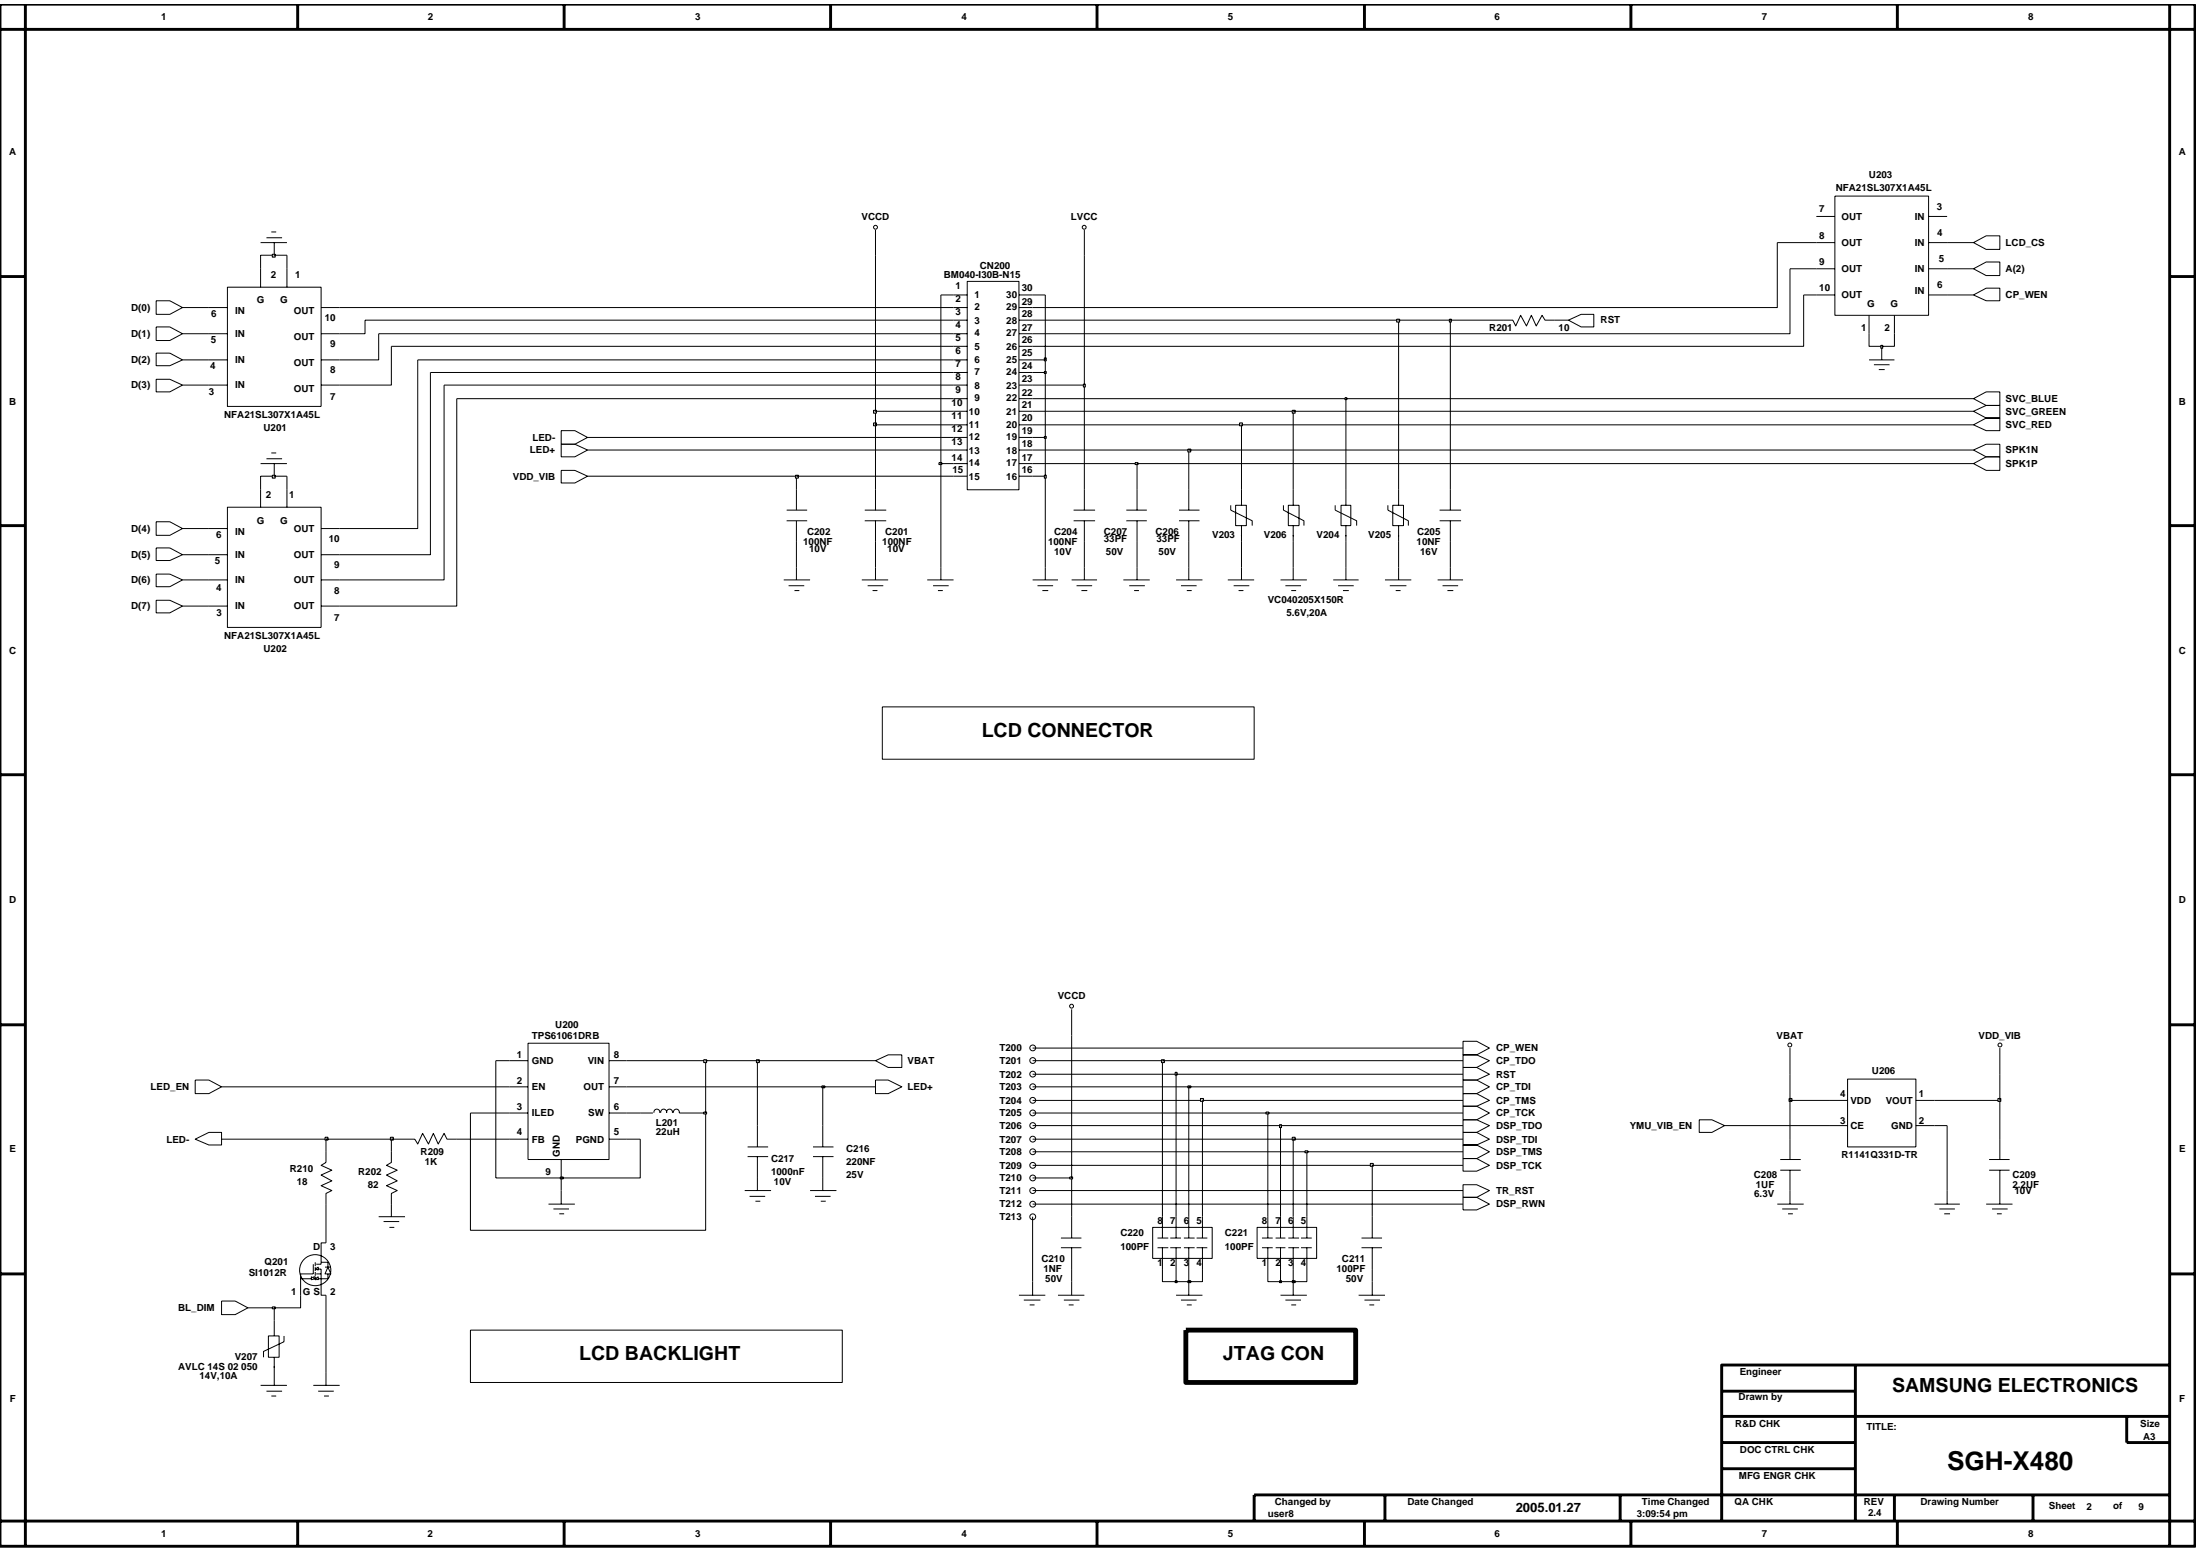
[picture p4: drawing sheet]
<svg xmlns="http://www.w3.org/2000/svg" width="192mm" height="135mm" viewBox="0 0 192 135" stroke-linecap="round" stroke-linejoin="round" font-family="sans-serif">
<g fill="none" stroke="#000" stroke-width=".09">
<path d="M158.4 18.9h1.7M160.1 17.1h8.1v10.4h-8.1zM168.2 18.9h1.7M13.6 30.8h1.2l1.1 .6-1.1 .5h-1.2zM13.6 28.5h1.2l1.1 .6-1.1 .6h-1.2zM13.6 33.1h1.2l1.1 .5-1.1 .6h-1.2zM13.6 26.2h1.2l1.1 .6-1.1 .6h-1.2zM18.2 29.1h1.6M18.2 26.8h1.6M18.2 33.6h1.6M18.2 31.4h1.6M19.8 25.1h8.2v10.4h-8.2z"/>
<path d="M22.7 21.2h2.3M22.7 23.4v1.7M23.2 20.7h1.4M23.7 20.2h.4M23.7 39.5h.4M23.9 21.2v1.1M25 23.4v1.7M28 29.1h1.6M28 26.8h1.6M28 33.6h1.6M28 31.4h1.6M49 38.7h1.1l1.2 .6-1.2 .5h-1.1z"/>
<path d="M49 37.6h1.1l1.2 .6-1.2 .5h-1.1zM76.4 20.1v2.2M83.2 29.1h1.2M83.2 26.8h1.2M83.2 33.6h1.2M83.2 31.4h1.2M83.2 25.7h1.2M83.2 34.8h1.2M83.2 35.9h1.2M83.2 39.3h1.2M83.2 38.2h1.2M83.2 37.1h1.2"/>
<path d="M83.2 30.2h1.2M83.2 27.9h1.2M83.2 32.5h1.2M84.4 24.5h4.5v18.2h-4.5zM88.9 29.1h1.2M88.9 26.8h1.2M88.9 33.6h1.2M88.9 31.4h1.2M88.9 25.7h1.2M88.9 34.8h1.2M88.9 35.9h1.2M88.9 39.3h1.2"/>
<path d="M88.9 38.2h1.2M88.9 37.1h1.2M88.9 30.2h1.2M88.9 27.9h1.2M88.9 32.5h1.2M94.6 20.1v2.2M131.1 27.9h.9l.2 .5 .4-.9 .6 .9 .4-.9 .4 .9 .5-.9 .3 .4h.8M136.8 27.9l1.1-.5h1.1v1.1h-1.1zM158.4 21.2h1.7M158.4 23.4h1.7M158.4 25.7h1.7M163 31.4h2.3"/>
<path d="M163 27.5v1.6M163.5 31.8h1.3M163.9 32.2h.5M164.1 30.2v1.2M165.3 27.5v1.6M168.2 21.2h1.7M168.2 23.4h1.7M168.2 25.7h1.7M172.2 25.7l1.1-.6h1.1v1.1h-1.1zM172.2 21.2l1.1-.6h1.1v1.2h-1.1zM172.2 23.4l1.1-.5h1.1v1.1h-1.1zM172.2 35.9l1.1-.5h1.1v1.1h-1.1z"/>
<path d="M172.2 34.8l1.1-.6h1.1v1.2h-1.1zM172.2 37.1l1.1-.6h1.1v1.1h-1.1zM172.2 39.3l1.1-.6h1.1v1.1h-1.1zM13.6 47.8h1.2l1.1 .6-1.1 .5h-1.2zM13.6 50.1h1.2l1.1 .5-1.1 .6h-1.2zM13.6 52.4h1.2l1.1 .5-1.1 .6h-1.2zM13.6 45.5h1.2l1.1 .6-1.1 .6h-1.2zM18.2 48.4h1.6M18.2 46.1h1.6M18.2 52.9h1.6M18.2 50.6h1.6M19.8 44.2h8.2v10.5h-8.2z"/>
<path d="M22.7 40.4h2.3M22.7 42.7v1.5M23.2 40h1.4M23.9 40.4v1.1M25 42.7v1.5M28 48.4h1.6M28 46.1h1.6M28 52.9h1.6M28 50.6h1.6M49 41h1.1l1.2 .5-1.2 .6h-1.1zM68.4 50.6h2.3M68.6 45.4h1.8"/>
<path d="M68.6 44.5h1.8M68.8 51.1h1.4M69.3 51.5h.4M69.5 42.7v1.8M69.5 45.4v1.8M69.5 49.5v1.1M75.2 50.6h2.3M75.4 45.4h1.9M75.4 44.5h1.9M75.7 51.1h1.4M76.1 51.5h.4M76.4 42.7v1.8"/>
<path d="M76.4 45.4v1.8M76.4 49.5v1.1M80.9 50.6h2.3M81.4 51.1h1.4M81.8 51.5h.4M82.1 49.5v1.1M83.2 40.4h1.2M83.2 41.5h1.2M88.9 40.4h1.2M88.9 41.5h1.2M90.1 50.6h2.2M90.5 51.1h1.4"/>
<path d="M90.9 51.5h.5M91.2 49.5v1.1M93.5 50.6h2.2M93.7 45.4h1.8M93.7 44.5h1.8M93.9 51.1h1.4M94.3 51.5h.5M94.6 42.7v1.8M94.6 45.4v1.8M94.6 49.5v1.1M98 50.6h2.3M98.3 45.4h1.7"/>
<path d="M98.3 44.5h1.7M98.5 51.1h1.4M98.9 51.5h.5M99.2 42.7v1.8M99.2 45.4v1.8M99.2 49.5v1.1M102.6 50.6h2.3M102.8 45.4h1.8M102.8 44.5h1.8M103 51.1h1.4M103.5 51.5h.5M103.7 42.7v1.8"/>
<path d="M103.7 45.4v1.8M103.7 49.5v1.1M107.1 50.6h2.3M107.4 44.1v.4l1.8 .9v.4M107.6 51.1h1.4M107.8 44.1h.9v1.7h-.9zM108 51.5h.5M108.3 42.7v1.4M108.3 45.8v1.4M108.3 49.5v1.1M111.7 50.6h2.3M112 44.1v.4l1.7 .9v.4"/>
<path d="M112.1 51.1h1.4M112.4 44.1h.9v1.7h-.9zM112.6 51.5h.5M112.8 42.7v1.4M112.8 45.8v1.4M112.8 49.5v1.1M116.3 50.6h2.2M116.5 44.1v.4l1.8 .9v.4M116.7 51.1h1.4M117 44.1h.8v1.7h-.8zM117.2 51.5h.5M117.4 42.7v1.4"/>
<path d="M117.4 45.8v1.4M117.4 49.5v1.1M120.8 50.6h2.3M121.1 44.1v.4l1.8 .9v.4M121.2 51.1h1.5M121.5 44.1h.9v1.7h-.9zM121.7 51.5h.5M122 42.7v1.4M122 45.8v1.4M122 49.5v1.1M125.4 50.6h2.2M125.6 45.4h1.9"/>
<path d="M125.6 44.5h1.9M125.8 51.1h1.4M126.3 51.5h.5M126.5 42.7v1.8M126.5 45.4v1.8M126.5 49.5v1.1M172.2 40.4l1.1-.6h1.1v1.2h-1.1zM17 99.4l1.2-.6h1.1v1.1h-1.1zM17 94.2h1.2l1.1 .6-1.1 .6h-1.2zM35.3 99.4h.9l.2 .4 .5-.9 .5 .9 .4-.9 .4 .9 .5-.9 .3 .5h.8M44.4 92.5h1.7M44.4 94.8h1.7"/>
<path d="M44.4 97.1h1.7M44.4 99.4h1.7M46.1 91h7v10.1h-7zM53.1 92.5h1.6M53.1 94.8h1.6M53.1 97.1h1.6M53.1 99.4h1.6M55.9 97.1h1.1M57.1 97.1v-.3l.2-.1 .2 .1v.3M57.6 97.1l.1-.3 .2-.1 .2 .1v.3M58.2 97.1v-.3l.2-.1 .2 .1v.3M58.8 97.1v-.3l.2-.1 .2 .1v.3h1.2"/>
<path d="M66.1 98.2v1.8M71.8 98.2v1.8M76.4 92.5l1.1-.5h1.2v1.1h-1.2zM76.4 94.2h1.1l1.2 .6-1.2 .6h-1.1zM93.5 88v2.3M127.6 94.2h1.2l1.1 .6-1.1 .6h-1.2zM127.6 98.8h1.2l1.1 .6-1.1 .5h-1.2zM127.6 99.9h1.2l1.1 .6-1.1 .6h-1.2zM127.6 97.7h1.2l1.1 .5-1.1 .6h-1.2zM127.6 93.1h1.2l1.1 .6-1.1 .5h-1.2zM127.6 95.4h1.2l1.1 .6-1.1 .5h-1.2zM127.6 96.5h1.2l1.1 .6-1.1 .6h-1.2z"/>
<path d="M127.6 90.8h1.2l1.1 .6-1.1 .6h-1.2zM127.6 92h1.2l1.1 .5-1.1 .6h-1.2zM148.2 97.7h1.1l1.1 .5-1.1 .6h-1.1zM156.1 91.4v2.3M156.1 99.4v1.7M159.6 96h1.6M159.6 98.2h1.6M161.2 94.1h5.9v5.9h-5.9zM167.1 96h1.6M167.1 98.2h1.6M174.4 91.4v2.3M174.4 99.4v1.7"/>
<path d="M19.3 113.5h1.2l1.1 .6-1.1 .6h-1.2zM21.6 114.1h2.3v2.4M23.4 116.5h.9v1.9h-.9zM23.9 118.4v2.4M24.8 116.5v.5l-1.8 .9v.5M26.2 111.5h1M27.2 111.4l.3 .1 .3-.1v.2l-.3-.1-.3 .1zM27.3 111.4h.2v.2h.1M27.3 110.3v.8h-1.1v1.9M27.5 110.7l.3-.2v.3zM27.5 110.1v.3M27.5 110.5v.4"/>
<path d="M27.5 110.9v.4M27.6 111.1h.4M27.8 110.7h.2v2.3h.4v7.8M28 110.1h.6v.4M28.4 110.5h.5M28.4 100.5v.9l-.4 .2 .9 .5-.9 .4 .9 .5-.9 .4 .9 .4-.5 .3v.9M28.4 108.4h-.4v1.9h-.4M28.6 110.5l.3 .6h-.5zM28.6 111.1v.4h-.8M33 106.1h2.3M33.5 106.6h1.3M34 107.1h.4"/>
<path d="M34.1 100.5v.9l-.4 .2 1 .5-1 .4 1 .5-1 .4 1 .4-.6 .3v2M47.8 105h2.3M48.3 105.5h1.3M48.8 105.9h.4M49 101.1v1.6M49 103.8v1.2M65 103.8h2.3M65.2 100h1.8M65.2 100.9h1.8M65.4 104.4h1.3M65.9 104.8h.4M66.1 100.9v2.9"/>
<path d="M70.7 103.8h2.3M70.9 100h1.8M70.9 100.9h1.8M71.1 104.4h1.4M71.6 104.8h.4M71.8 100.9v2.9M88.9 113h2.3M89.3 113.4h1.5M89.8 113.8h.4M90.1 111.8v1.2M92.3 113h2.3M92.5 108h1.8"/>
<path d="M92.5 108.8h1.8M92.8 113.4h1.4M93.2 113.8h.5M93.5 106.1v1.9M93.5 108.8v1.9M93.5 111.8v1.2M100.5 107.1h5.2v2.7h-5.2zM101 108h.9M101 108.8h.9M101.4 106.1v1.9M101.4 108.8v1.9M102.1 108h.9"/>
<path d="M102.1 108.8h.9M102.6 106.1v1.9M102.6 108.8v1.9M102.6 113h2.3M103 113.4h1.4M103.3 108h.9M103.3 108.8h.9M103.5 113.8h.5M103.7 106.1v1.9M103.7 108.8v1.9M103.7 111.8v1.2M104.4 108h.9"/>
<path d="M104.4 108.8h.9M104.9 106.1v1.9M104.9 108.8v1.9M109.7 107.1h5.2v2.7h-5.2zM110.1 108h.9M110.1 108.8h.9M110.6 106.1v1.9M110.6 108.8v1.9M111.3 108h.8M111.3 108.8h.8M111.7 106.1v1.9M111.7 108.8v1.9"/>
<path d="M111.7 113h2.3M112.1 113.4h1.4M112.4 108h.9M112.4 108.8h.9M112.6 113.8h.5M112.8 106.1v1.9M112.8 108.8v1.9M112.8 111.8v1.2M113.5 108h.9M113.5 108.8h.9M114 106.1v1.9M114 108.8v1.9"/>
<path d="M118.5 113h2.3M118.8 108h1.8M118.8 108.8h1.8M119 113.4h1.4M119.5 113.8h.4M119.7 106.1v1.9M119.7 108.8v1.9M119.7 111.8v1.2M127.6 104.4h1.2l1.1 .6-1.1 .5h-1.2zM127.6 103.3h1.2l1.1 .5-1.1 .6h-1.2zM127.6 101.1h1.2l1.1 .5-1.1 .6h-1.2zM155 105h2.3"/>
<path d="M155.3 102.1h1.8M155.3 101.1h1.8M155.5 105.5h1.3M156 105.9h.4M156.1 102.1v2.9M168.7 105h2.3M169.2 105.5h1.3M169.6 105.9h.5M169.9 103.8v1.2M173.3 105h2.3M173.5 102.1h1.8M173.5 101.1h1.8"/>
<path d="M173.8 105.5h1.3M174.2 105.9h.4M174.4 102.1v2.9M22.7 120.8h2.3M23.2 121.3h1.4M23.7 121.8h.4M27.3 120.8h2.3M27.8 121.3h1.3M28.3 121.8h.4"/>
<circle cx="76.4" cy="19.8" r=".17"/>
<circle cx="94.6" cy="19.8" r=".17"/>
<circle cx="90.1" cy="91.4" r=".25"/>
<circle cx="90.1" cy="96" r=".25"/>
<circle cx="90.1" cy="92.5" r=".25"/>
<circle cx="90.1" cy="98.2" r=".25"/>
<circle cx="90.1" cy="97.1" r=".25"/>
<circle cx="90.1" cy="94.8" r=".25"/>
<circle cx="90.1" cy="93.7" r=".25"/>
<circle cx="90.1" cy="99.4" r=".25"/>
<circle cx="93.5" cy="87.8" r=".17"/>
<circle cx="156.1" cy="91.2" r=".17"/>
<circle cx="174.5" cy="91.2" r=".17"/>
<circle cx="27.5" cy="110.8" r="1.36"/>
<circle cx="90.1" cy="106.1" r=".25"/>
<circle cx="90.1" cy="100.5" r=".25"/>
<circle cx="90.1" cy="101.7" r=".25"/>
<circle cx="90.1" cy="105" r=".25"/>
<circle cx="90.1" cy="102.8" r=".25"/>
<circle cx="90.1" cy="103.9" r=".25"/>
</g>
<path d="M23.8 114h.2v.2h-.2z" fill-rule="evenodd" fill="#c2c2c2"/>
<path d="M23.8 114h.2v.2h-.2zM26.2 113v1.1h-2.3M90.1 106.1v5.7M93.5 110.7v1.1M101.4 110.7v1.1h1.2" fill="none" stroke="#000" stroke-width=".09"/>
<path d="M102.5 111.7h.2v.2h-.2z" fill-rule="evenodd" fill="#c2c2c2"/>
<path d="M102.5 111.7h.2v.2h-.2zM102.6 110.7v1.1h1.1" fill="none" stroke="#000" stroke-width=".09"/>
<path d="M103.6 111.7h.3v.2h-.3z" fill-rule="evenodd" fill="#c2c2c2"/>
<path d="M103.6 111.7h.3v.2h-.3zM103.7 110.7v1.1h1.2v-1.1M110.6 110.7v1.1h1.1" fill="none" stroke="#000" stroke-width=".09"/>
<path d="M111.6 111.7h.2v.2h-.2z" fill-rule="evenodd" fill="#c2c2c2"/>
<path d="M111.6 111.7h.2v.2h-.2zM111.7 110.7v1.1h1.1" fill="none" stroke="#000" stroke-width=".09"/>
<path d="M112.7 111.7h.3v.2h-.3z" fill-rule="evenodd" fill="#c2c2c2"/>
<g fill="none" stroke="#000" stroke-width=".09">
<path d="M41 97.1v10.2h20.6v-10.2M43.3 92.5v10.2h5.7v1.1M101.4 92.5v13.6M102.6 93.7v12.4M103.7 94.8v11.3M104.9 96v10.1M110.6 97.1v9M111.7 98.2v7.9M112.8 99.4v6.7M169.9 98.2v5.6M28.4 105v3.4M90.1 105h37.5"/>
<path d="M90.1 103.8h37.5M93.5 102.7v3.4M112.7 111.7h.3v.2h-.3zM112.8 110.7v1.1h1.2v-1.1M114 100.5v5.6M119.7 101.6v4.5M119.7 110.7v1.1"/>
</g>
<path d="M48.9 102.7h.2v.1h-.2z" fill-rule="evenodd" fill="#c2c2c2"/>
<path d="M55.9 99.4v3.3h-6.9M48.9 102.7h.2v.1h-.2zM90.1 102.7h3.4" fill="none" stroke="#000" stroke-width=".09"/>
<path d="M93.3 102.7h.3v.1h-.3z" fill-rule="evenodd" fill="#c2c2c2"/>
<path d="M93.5 90.3v12.4M90.1 101.6h29.6M93.3 102.7h.3v.1h-.3z" fill="none" stroke="#000" stroke-width=".09"/>
<path d="M119.5 101.5h.3v.2h-.3z" fill="#c2c2c2"/>
<path d="M28.4 99.4v1.1M34.1 99.4v1.1M90.1 100.5h23.9M119.5 101.5h.3v.2h-.3zM119.7 101.6h7.9" fill="none" stroke="#000" stroke-width=".09"/>
<path d="M113.8 100.4h.3v.1h-.3z" fill-rule="evenodd" fill="#c2c2c2"/>
<path d="M19.3 99.4h9.1M113.8 100.4h.3v.2h-.3zM114 100.5h13.6" fill="none" stroke="#000" stroke-width=".09"/>
<path d="M28.4 99.2h.2v.2h-.2z" fill-rule="evenodd" fill="#c2c2c2"/>
<path d="M28.4 99.2h.2v.3h-.2zM28.4 99.4h5.7" fill="none" stroke="#000" stroke-width=".09"/>
<path d="M34.1 99.2h.2v.2h-.2z" fill-rule="evenodd" fill="#c2c2c2"/>
<path d="M34.1 99.2h.2v.3h-.2zM34.1 99.4h1.2M39.8 99.4h4.6M54.7 99.4h1.2M90.1 99.4h22.7" fill="none" stroke="#000" stroke-width=".09"/>
<path d="M112.7 99.2h.3v.2h-.3z" fill-rule="evenodd" fill="#c2c2c2"/>
<path d="M66.1 92.5v5.7M71.8 94.8v3.4M90.1 98.2h21.6M112.7 99.2h.3v.3h-.3zM112.8 99.4h14.8M156.1 96v3.4M174.4 96v3.4" fill="none" stroke="#000" stroke-width=".09"/>
<path d="M111.6 98.1h.2v.2h-.2z" fill-rule="evenodd" fill="#c2c2c2"/>
<path d="M41 97.1h3.4M54.7 97.1h1.2M60.4 97.1h1.2M111.6 98.1h.2v.3h-.2zM111.7 98.2h15.9M150.4 98.2h9.2M168.7 98.2h1.2" fill="none" stroke="#000" stroke-width=".09"/>
<path d="M61.4 97h.2v.2h-.2z" fill-rule="evenodd" fill="#c2c2c2"/>
<path d="M61.4 97h.2v.2h-.2zM61.6 92.5v4.6M90.1 97.1h20.5" fill="none" stroke="#000" stroke-width=".09"/>
<path d="M110.4 97h.3v.2h-.3z" fill-rule="evenodd" fill="#c2c2c2"/>
<path d="M90.1 96h14.8M110.4 97h.3v.2h-.3zM110.6 97.1h17" fill="none" stroke="#000" stroke-width=".09"/>
<path d="M104.7 95.8h.3v.3h-.3z" fill-rule="evenodd" fill="#c2c2c2"/>
<path d="M104.7 95.8h.3v.3h-.3zM104.9 96h22.7" fill="none" stroke="#000" stroke-width=".09"/>
<path d="M156.1 95.8h.2v.3h-.2z" fill-rule="evenodd" fill="#c2c2c2"/>
<path d="M156.1 95.8h.2v.3h-.2zM156.1 93.7v2.3h3.5M168.7 96h5.7" fill="none" stroke="#000" stroke-width=".09"/>
<path d="M174.3 95.8h.2v.3h-.2z" fill-rule="evenodd" fill="#c2c2c2"/>
<path d="M19.3 94.8h25.1M54.7 94.8h17.1M174.3 95.8h.2v.3h-.2zM174.4 93.7v2.3" fill="none" stroke="#000" stroke-width=".09"/>
<path d="M71.7 94.7h.2v.2h-.2z" fill-rule="evenodd" fill="#c2c2c2"/>
<path d="M71.7 94.7h.2v.2h-.2zM71.8 94.8h4.6M90.1 94.8h13.6" fill="none" stroke="#000" stroke-width=".09"/>
<path d="M103.6 94.7h.3v.2h-.3z" fill-rule="evenodd" fill="#c2c2c2"/>
<path d="M90.1 93.7h12.5M103.6 94.7h.3v.2h-.3zM103.7 94.8h23.9" fill="none" stroke="#000" stroke-width=".09"/>
<path d="M102.5 93.5h.2v.3h-.2z" fill-rule="evenodd" fill="#c2c2c2"/>
<path d="M43.3 92.5h1.1M54.7 92.5h6.9M102.5 93.5h.2v.3h-.2zM102.6 93.7h25" fill="none" stroke="#000" stroke-width=".09"/>
<path d="M61.4 92.4h.2v.3h-.2z" fill-rule="evenodd" fill="#c2c2c2"/>
<path d="M61.4 92.4h.2v.3h-.2zM61.6 92.5h4.5" fill="none" stroke="#000" stroke-width=".09"/>
<path d="M66 92.4h.2v.3h-.2z" fill-rule="evenodd" fill="#c2c2c2"/>
<path d="M66 92.4h.2v.3h-.2zM66.1 92.5h10.3M90.1 92.5h11.3" fill="none" stroke="#000" stroke-width=".09"/>
<path d="M101.3 92.4h.3v.3h-.3z" fill-rule="evenodd" fill="#c2c2c2"/>
<g fill="none" stroke="#000" stroke-width=".09">
<path d="M36.4 31.4v14.7h-6.8M37.5 32.5v15.9h-7.9M38.7 33.6v17h-9.1M39.8 34.8v18.1h-10.2M76.4 37.1v5.6M94.6 33.6v9.1M103.7 39.3v3.4M108.3 37.1v5.6M112.8 35.9v6.8M117.4 34.8v7.9M122 27.9v14.8M126.5 27.9v14.8"/>
<path d="M15.9 52.9h2.3M15.9 50.6h2.3M15.9 48.4h2.3M15.9 46.1h2.3M23.9 41.5h-1.2v1.2M25 41.5v1.2M69.5 41.5v1.2M69.5 47.2v2.3M76.4 47.2v2.3M82.1 40.4v9.1M91.2 41.5v8M94.6 47.2v2.3"/>
<path d="M99.2 40.4v2.3M99.2 47.2v2.3M103.7 47.2v2.3M108.3 47.2v2.3M112.8 47.2v2.3M117.4 47.2v2.3M122 47.2v2.3M126.5 47.2v2.3M90.1 91.4h37.5M101.3 92.4h.3v.3h-.3zM101.4 92.5h26.2"/>
</g>
<path d="M23.8 41.4h.2v.3h-.2z" fill-rule="evenodd" fill="#c2c2c2"/>
<path d="M23.8 41.5h.2v.2h-.2zM23.9 41.5h1.1M51.3 41.5h18.2" fill="none" stroke="#000" stroke-width=".09"/>
<path d="M69.4 41.4h.2v.3h-.2z" fill-rule="evenodd" fill="#c2c2c2"/>
<path d="M69.4 41.5h.2v.2h-.2zM69.5 41.5h13.7M90.1 41.5h1.1" fill="none" stroke="#000" stroke-width=".09"/>
<path d="M91.1 41.4h.2v.3h-.2z" fill-rule="evenodd" fill="#c2c2c2"/>
<path d="M91.2 38.2v3.3M91.1 41.5h.2v.2h-.2z" fill="none" stroke="#000" stroke-width=".09"/>
<path d="M81.9 40.3h.3v.2h-.3z" fill-rule="evenodd" fill="#c2c2c2"/>
<path d="M82.1 25.7v14.7h1.1M81.9 40.4h.3v.1h-.3zM90.1 40.4h9.1" fill="none" stroke="#000" stroke-width=".09"/>
<path d="M99 40.3h.3v.2h-.3z" fill-rule="evenodd" fill="#c2c2c2"/>
<path d="M51.3 39.3h31.9M90.1 39.3h13.6M99 40.4h.3v.1h-.3zM99.2 40.4h73" fill="none" stroke="#000" stroke-width=".09"/>
<path d="M103.6 39.2h.3v.2h-.3z" fill-rule="evenodd" fill="#c2c2c2"/>
<path d="M51.3 38.2h31.9M90.1 38.2h1.1M103.6 39.2h.3v.2h-.3zM103.7 39.3h68.5" fill="none" stroke="#000" stroke-width=".09"/>
<path d="M91.1 38.1h.2v.1h-.2z" fill-rule="evenodd" fill="#c2c2c2"/>
<path d="M91.1 38.1h.2v.1h-.2zM91.2 32.5v5.7" fill="none" stroke="#000" stroke-width=".09"/>
<path d="M76.2 36.9h.3v.2h-.3z" fill-rule="evenodd" fill="#c2c2c2"/>
<path d="M76.2 36.9h.3v.2h-.3zM76.4 35.9v1.2h6.8M90.1 37.1h18.2" fill="none" stroke="#000" stroke-width=".09"/>
<path d="M108.1 36.9h.3v.2h-.3z" fill-rule="evenodd" fill="#c2c2c2"/>
<path d="M108.1 36.9h.3v.2h-.3zM108.3 37.1h63.9" fill="none" stroke="#000" stroke-width=".09"/>
<path d="M76.2 35.8h.3v.2h-.3z" fill-rule="evenodd" fill="#c2c2c2"/>
<path d="M76.2 35.8h.3v.2h-.3zM76.4 22.3v13.6h6.8M90.1 35.9h22.7" fill="none" stroke="#000" stroke-width=".09"/>
<path d="M112.7 35.8h.3v.2h-.3z" fill-rule="evenodd" fill="#c2c2c2"/>
<path d="M39.8 34.8h43.4M90.1 34.8h27.3M112.7 35.8h.3v.2h-.3zM112.8 35.9h59.4" fill="none" stroke="#000" stroke-width=".09"/>
<path d="M117.3 34.7h.2v.1h-.2z" fill-rule="evenodd" fill="#c2c2c2"/>
<path d="M15.9 33.6h2.3M34.1 30.2v3.4h-4.5M38.7 33.6h44.5M90.1 33.6h4.5M117.3 34.7h.2v.2h-.2zM117.4 34.8h54.8" fill="none" stroke="#000" stroke-width=".09"/>
<path d="M94.5 33.5h.2v.2h-.2z" fill-rule="evenodd" fill="#c2c2c2"/>
<path d="M37.5 32.5h45.7M90.1 32.5h1.1M94.5 33.5h.2v.3h-.2zM94.6 22.3v11.3" fill="none" stroke="#000" stroke-width=".09"/>
<path d="M91.1 32.4h.2v.2h-.2z" fill-rule="evenodd" fill="#c2c2c2"/>
<path d="M15.9 31.4h2.3M33 29.1v2.3h-3.4M36.4 31.4h46.8M90.1 31.4h1.1v1.1M91.1 32.4h.2v.2h-.2z" fill="none" stroke="#000" stroke-width=".09"/>
<path d="M91.1 31.2h.2v.3h-.2z" fill-rule="evenodd" fill="#c2c2c2"/>
<path d="M34.1 30.2h49.1M91.1 31.2h.2v.3h-.2zM91.2 25.7v5.7M157.3 25.7v4.5h-67.2M163 29.1v1.1h1.1" fill="none" stroke="#000" stroke-width=".09"/>
<path d="M164.1 30.1h.1v.3h-.1z" fill-rule="evenodd" fill="#c2c2c2"/>
<path d="M15.9 29.1h2.3M33 29.1h50.2M83.2 27.9h-51.4v1.2h-2.2M90.1 27.9h31.9M156.1 23.4v5.7h-66M164.1 30.1h.1v.3h-.1zM165.3 29.1v1.1h-1.2" fill="none" stroke="#000" stroke-width=".09"/>
<path d="M121.8 27.8h.3v.3h-.3z" fill-rule="evenodd" fill="#c2c2c2"/>
<path d="M121.8 27.8h.3v.3h-.3zM122 27.9h4.5" fill="none" stroke="#000" stroke-width=".09"/>
<path d="M126.4 27.8h.2v.3h-.2z" fill-rule="evenodd" fill="#c2c2c2"/>
<g fill="none" stroke="#000" stroke-width=".09">
<path d="M15.9 26.8h2.3M23.9 22.3h-1.2v1.1M25 22.3v1.1M29.6 26.8h53.6M82.1 25.7h1.1M90.1 25.7h1.1M126.4 27.8h.2v.3h-.2zM126.5 27.9h4.6M135.6 27.9h1.2M155 21.2v5.6h-64.9M156.1 23.4h2.3M157.3 25.7h1.1"/>
<path d="M169.9 25.7h2.3M169.9 23.4h2.3"/>
</g>
<path d="M23.8 22.2h.2v.2h-.2z" fill-rule="evenodd" fill="#c2c2c2"/>
<path d="M23.8 22.2h.2v.2h-.2zM23.9 22.3h1.1M155 21.2h3.4M169.9 21.2h2.3M77 61.7h32.4v4.5h-32.4zM41 116h32.5v4.6h-32.5z" fill="none" stroke="#000" stroke-width=".09"/>
<g fill="none" stroke="#000" stroke-width=".25">
<path d="M0 .4h191.5v134.5h-191.5zM0 2.6h191.5M2.2 .4v134.5M26 .4v2.2M49.2 .4v2.2M72.5 .4v2.2M95.7 .4v2.2M119 .4v2.2M142.3 .4v2.2M165.5 .4v2.2M189.3 .4v134.5M0 24.1h2.2"/>
<path d="M189.3 24.1h2.2M0 45.8h2.2M189.3 45.8h2.2M0 67.6h2.2M189.3 67.6h2.2M0 89.4h2.2M189.3 89.4h2.2M0 111.1h2.2M161.8 119.1v13.6M189.3 119.1h-39.1v13.6M189.3 111.1h2.2M0 132.7h191.5"/>
<path d="M26 132.7v2.2M49.2 132.7v2.2M72.5 132.7v2.2M95.7 132.7v2.2M119 132.7v2.2M120.8 130.4v2.3M141.3 130.4v2.3M142.3 132.7v2.2M150.2 121.3h11.6M150.2 123.5h39.1M150.2 125.8h11.6M150.2 128.1h11.6"/>
<path d="M165.3 130.4v2.3M165.5 132.7v2.2M177.3 130.4v2.3M185.5 123.5v2.3h3.8M189.3 130.4h-79.9v2.3"/>
</g>
<path d="M103.4 116h14.9v4.6h-14.9z" fill="none" stroke="#000" stroke-width=".42"/>
<text font-size="2.3" x="169.8" y="128.2">SGH-X480</text>
<g font-size="1.7">
<text x="85.6" y="64.3">LCD CONNECTOR</text>
<text x="50.5" y="118.7">LCD BACKLIGHT</text>
<text x="106.7" y="118.7">JTAG CON</text>
<text x="165.1" y="121.4">SAMSUNG ELECTRONICS</text>
</g>
<text font-size="1.1" x="132.2" y="131.9">2005.01.27</text>
<text font-size=".9" x="48.8" y="100.9" transform="rotate(-90 48.8 100.9)">GND</text>
<g font-size=".8">
<text x="14.1" y="1.8">1</text>
<text x="37.3" y="1.8">2</text>
<text x="60.6" y="1.8">3</text>
<text x="83.9" y="1.8">4</text>
<text x="107.1" y="1.8">5</text>
<text x="130.4" y="1.8">6</text>
<text x="153.7" y="1.8">7</text>
<text x="176.9" y="1.8">8</text>
<text x=".8" y="13.5">A</text>
<text x="160.1" y="16.6">NFA21SL307X1A45L</text>
<text x="163" y="15.5">U203</text>
<text x="190.1" y="13.5">A</text>
<text x="75.2" y="19.2">VCCD</text>
<text x="85.5" y="23.4">CN200</text>
<text x="93.4" y="19.2">LVCC</text>
<text x="158.7" y="18.5">7</text>
<text x="158.7" y="20.8">8</text>
<text x="158.7" y="23.1">9</text>
<text x="160.6" y="19.2">OUT</text>
<text x="160.6" y="21.5">OUT</text>
<text x="160.6" y="23.7">OUT</text>
<text x="167" y="23.7">IN</text>
<text x="167" y="19.2">IN</text>
<text x="167" y="21.5">IN</text>
<text x="168.9" y="18.4">3</text>
<text x="169" y="20.6">4</text>
<text x="169.1" y="22.8">5</text>
<text x="175" y="21.5">LCD_CS</text>
<text x="175" y="23.7">A(2)</text>
<text x="11.4" y="29.4">D(1)</text>
<text x="11.4" y="27.1">D(0)</text>
<text x="18.4" y="30">5</text>
<text x="18.4" y="27.7">6</text>
<text x="20.5" y="27.4">IN</text>
<text x="20.5" y="29.4">IN</text>
<text x="22.4" y="26.4">G</text>
<text x="23.6" y="24.3">2</text>
<text x="24.4" y="26.4">G</text>
<text x="25.6" y="29.7">OUT</text>
<text x="25.6" y="27.4">OUT</text>
<text x="25.7" y="24.3">1</text>
<text x="28.3" y="28">10</text>
<text x="82.3" y="24.3">BM040-I30B-N15</text>
<text x="83.3" y="25.2">1</text>
<text x="83.3" y="27.5">3</text>
<text x="83.3" y="28.6">4</text>
<text x="83.3" y="29.8">5</text>
<text x="83.3" y="26.3">2</text>
<text x="85" y="26">1</text>
<text x="85" y="28.3">3</text>
<text x="85" y="29.4">4</text>
<text x="85" y="27.1">2</text>
<text x="87.8" y="28.3">28</text>
<text x="87.8" y="27.1">29</text>
<text x="87.8" y="26">30</text>
<text x="87.8" y="29.4">27</text>
<text x="89.1" y="27.7">28</text>
<text x="89.1" y="26.6">29</text>
<text x="89.1" y="25.4">30</text>
<text x="89.1" y="29.9">26</text>
<text x="89.1" y="28.8">27</text>
<text x="129.9" y="28.9">R201</text>
<text x="136" y="28.9">10</text>
<text x="139.6" y="28.2">RST</text>
<text x="158.7" y="25.4">10</text>
<text x="160.6" y="26">OUT</text>
<text x="162.4" y="28.8">1</text>
<text x="162.9" y="26.7">G</text>
<text x="164.4" y="28.8">2</text>
<text x="164.9" y="26.7">G</text>
<text x="167" y="25.7">IN</text>
<text x="169" y="25.1">6</text>
<text x="175" y="26">CP_WEN</text>
<text x=".8" y="35.3">B</text>
<text x="11.4" y="33.9">D(3)</text>
<text x="11.4" y="31.7">D(2)</text>
<text x="18.2" y="34.4">3</text>
<text x="18.3" y="32.2">4</text>
<text x="20.5" y="31.7">IN</text>
<text x="20.5" y="33.9">IN</text>
<text x="25.6" y="34.2">OUT</text>
<text x="25.6" y="31.9">OUT</text>
<text x="28.8" y="34.9">7</text>
<text x="28.8" y="32.6">8</text>
<text x="28.8" y="30.3">9</text>
<text x="83" y="35.5">10</text>
<text x="83.3" y="33.2">8</text>
<text x="83.3" y="34.3">9</text>
<text x="83.3" y="30.9">6</text>
<text x="83.3" y="32">7</text>
<text x="85" y="33.9">8</text>
<text x="85" y="35">9</text>
<text x="85" y="30.5">5</text>
<text x="85" y="31.6">6</text>
<text x="85" y="32.7">7</text>
<text x="87.8" y="35">22</text>
<text x="87.8" y="33.9">23</text>
<text x="87.8" y="32.7">24</text>
<text x="87.8" y="31.6">25</text>
<text x="87.8" y="30.5">26</text>
<text x="89.1" y="35.6">21</text>
<text x="89.1" y="34.5">22</text>
<text x="89.1" y="33.3">23</text>
<text x="89.1" y="32.2">24</text>
<text x="89.1" y="31">25</text>
<text x="175" y="35.1">SVC_BLUE</text>
<text x="190.1" y="35.3">B</text>
<text x="19.6" y="36.5">NFA21SL307X1A45L</text>
<text x="23" y="37.6">U201</text>
<text x="44.7" y="41.8">VDD_VIB</text>
<text x="46.2" y="39.5">LED+</text>
<text x="46.4" y="38.4">LED-</text>
<text x="83" y="36.5">11</text>
<text x="83" y="37.6">12</text>
<text x="83" y="38.8">13</text>
<text x="83" y="40.2">14</text>
<text x="83.1" y="41.3">15</text>
<text x="84.5" y="39.6">13</text>
<text x="84.5" y="40.7">14</text>
<text x="84.5" y="41.9">15</text>
<text x="84.5" y="36.2">10</text>
<text x="84.5" y="37.3">11</text>
<text x="84.5" y="38.4">12</text>
<text x="87.8" y="37.3">20</text>
<text x="87.8" y="36.2">21</text>
<text x="87.8" y="41.9">16</text>
<text x="87.8" y="40.7">17</text>
<text x="87.8" y="39.6">18</text>
<text x="87.8" y="38.4">19</text>
<text x="89.1" y="36.7">20</text>
<text x="89.1" y="41.3">16</text>
<text x="89.1" y="40.2">17</text>
<text x="89.1" y="39">18</text>
<text x="89.1" y="37.9">19</text>
<text x="175" y="39.5">SPK1N</text>
<text x="175" y="40.7">SPK1P</text>
<text x="175" y="36.2">SVC_GREEN</text>
<text x="175" y="37.3">SVC_RED</text>
<text x="11.4" y="46.4">D(4)</text>
<text x="18.8" y="46.9">6</text>
<text x="20.5" y="46.6">IN</text>
<text x="22.4" y="45.7">G</text>
<text x="23.2" y="43.5">2</text>
<text x="24.4" y="45.7">G</text>
<text x="25.2" y="43.5">1</text>
<text x="25.6" y="46.4">OUT</text>
<text x="28.7" y="47.3">10</text>
<text x="70.1" y="47.5">100NF</text>
<text x="70.4" y="46.7">C202</text>
<text x="77" y="47.5">100NF</text>
<text x="77.2" y="46.7">C201</text>
<text x="91.4" y="47.5">100NF</text>
<text x="91.9" y="46.7">C204</text>
<text x="96.3" y="46.7">C207</text>
<text x="96.3" y="47.3">33PF</text>
<text x="100.8" y="46.7">C206</text>
<text x="100.9" y="47.3">33PF</text>
<text x="105.7" y="46.9">V203</text>
<text x="110.3" y="46.9">V206</text>
<text x="114.8" y="46.9">V204</text>
<text x="119.4" y="46.9">V205</text>
<text x="123.6" y="47.5">10NF</text>
<text x="123.6" y="46.7">C205</text>
<text x="11.4" y="53.2">D(7)</text>
<text x="11.4" y="50.9">D(6)</text>
<text x="11.4" y="48.7">D(5)</text>
<text x="18.7" y="49.2">5</text>
<text x="18.8" y="51.5">4</text>
<text x="18.9" y="53.7">3</text>
<text x="20.5" y="50.9">IN</text>
<text x="20.5" y="53.2">IN</text>
<text x="20.5" y="48.7">IN</text>
<text x="25.6" y="53.2">OUT</text>
<text x="25.6" y="50.9">OUT</text>
<text x="25.6" y="48.7">OUT</text>
<text x="29.2" y="51.9">8</text>
<text x="29.2" y="49.6">9</text>
<text x="70.6" y="48.1">10V</text>
<text x="77.4" y="48.1">10V</text>
<text x="92" y="48.4">10V</text>
<text x="96.5" y="48.4">50V</text>
<text x="101.1" y="48.4">50V</text>
<text x="110.6" y="52.6">VC040205X150R</text>
<text x="112.2" y="53.7">5.6V,20A</text>
<text x="123.9" y="48.4">16V</text>
<text x=".8" y="57">C</text>
<text x="19.6" y="55.7">NFA21SL307X1A45L</text>
<text x="23" y="56.9">U202</text>
<text x="29.2" y="54.1">7</text>
<text x="190.1" y="57">C</text>
<text x=".8" y="78.8">D</text>
<text x="190.1" y="78.8">D</text>
<text x="48.4" y="89.7">U200</text>
<text x="92.3" y="87.1">VCCD</text>
<text x="13.1" y="95.1">LED_EN</text>
<text x="45.1" y="94.5">2</text>
<text x="45.1" y="92.3">1</text>
<text x="46.4" y="95.1">EN</text>
<text x="46.4" y="92.8">GND</text>
<text x="46.4" y="90.6">TPS61061DRB</text>
<text x="50.9" y="95.1">OUT</text>
<text x="51.3" y="92.8">VIN</text>
<text x="53.5" y="92.3">8</text>
<text x="53.6" y="94.5">7</text>
<text x="79.2" y="95.1">LED+</text>
<text x="79.2" y="92.8">VBAT</text>
<text x="87.2" y="91.7">T200</text>
<text x="87.2" y="95.1">T203</text>
<text x="87.2" y="94">T202</text>
<text x="87.2" y="92.8">T201</text>
<text x="130.5" y="91.7">CP_WEN</text>
<text x="130.5" y="95.1">CP_TDI</text>
<text x="130.5" y="92.8">CP_TDO</text>
<text x="130.5" y="94">RST</text>
<text x="155" y="90.6">VBAT</text>
<text x="160.5" y="95.7">4</text>
<text x="163.3" y="93.7">U206</text>
<text x="167.4" y="95.7">1</text>
<text x="172.6" y="90.6">VDD_VIB</text>
<text x=".8" y="100.5">E</text>
<text x="14.5" y="99.7">LED-</text>
<text x="36.7" y="100.7">R209</text>
<text x="37" y="101.6">1K</text>
<text x="45.1" y="99">4</text>
<text x="45.1" y="96.8">3</text>
<text x="46.4" y="99.7">FB</text>
<text x="46.4" y="97.4">ILED</text>
<text x="50.2" y="99.7">PGND</text>
<text x="51.3" y="97.4">SW</text>
<text x="53.6" y="99">5</text>
<text x="53.6" y="96.8">6</text>
<text x="57.2" y="99">22uH</text>
<text x="57.2" y="98.2">L201</text>
<text x="67.3" y="101.3">C217</text>
<text x="73.8" y="101.6">220NF</text>
<text x="73.8" y="100.5">C216</text>
<text x="87.2" y="98.5">T206</text>
<text x="87.2" y="97.4">T205</text>
<text x="87.2" y="101.9">T209</text>
<text x="87.2" y="96.3">T204</text>
<text x="87.2" y="99.7">T207</text>
<text x="87.2" y="100.8">T208</text>
<text x="130.5" y="96.3">CP_TMS</text>
<text x="130.5" y="100.8">DSP_TMS</text>
<text x="130.5" y="99.7">DSP_TDI</text>
<text x="130.5" y="98.5">DSP_TDO</text>
<text x="130.5" y="97.4">CP_TCK</text>
<text x="130.5" y="101.9">DSP_TCK</text>
<text x="142.2" y="98.5">YMU_VIB_EN</text>
<text x="160.5" y="98">3</text>
<text x="160.6" y="101">R1141Q331D-TR</text>
<text x="161.4" y="98.5">CE</text>
<text x="161.4" y="96.3">VDD</text>
<text x="164.5" y="96.3">VOUT</text>
<text x="165" y="98.5">GND</text>
<text x="167.4" y="98">2</text>
<text x="190.1" y="100.5">E</text>
<text x="25.3" y="102.2">R210</text>
<text x="25.9" y="103.3">18</text>
<text x="31.2" y="102.5">R202</text>
<text x="32.1" y="103.6">82</text>
<text x="47.6" y="102.5">9</text>
<text x="67.3" y="102.5">1000nF</text>
<text x="67.5" y="103.3">10V</text>
<text x="73.8" y="102.7">25V</text>
<text x="87.2" y="106.4">T213</text>
<text x="87.2" y="103">T210</text>
<text x="87.2" y="105.3">T212</text>
<text x="87.2" y="104.1">T211</text>
<text x="97.7" y="107.8">C220</text>
<text x="101" y="106.8">8</text>
<text x="102.1" y="106.8">7</text>
<text x="103.3" y="106.8">6</text>
<text x="104.4" y="106.8">5</text>
<text x="106.8" y="107.8">C221</text>
<text x="110.1" y="106.8">8</text>
<text x="111.3" y="106.8">7</text>
<text x="112.4" y="106.8">6</text>
<text x="113.5" y="106.8">5</text>
<text x="130.5" y="104.1">TR_RST</text>
<text x="130.5" y="105.3">DSP_RWN</text>
<text x="153" y="102.7">C208</text>
<text x="153" y="104.4">6.3V</text>
<text x="153.2" y="103.6">1UF</text>
<text x="175.6" y="102.7">C209</text>
<text x="175.6" y="103.6">2.2UF</text>
<text x="175.7" y="104.2">10V</text>
<text x="21.7" y="111.3">SI1012R</text>
<text x="23.1" y="110.4">Q201</text>
<text x="25.4" y="113">1 G S</text>
<text x="27.3" y="109">D</text>
<text x="28.8" y="113">2</text>
<text x="28.8" y="109">3</text>
<text x="90.8" y="110.1">C210</text>
<text x="91" y="110.9">1NF</text>
<text x="91.2" y="111.8">50V</text>
<text x="97.7" y="109">100PF</text>
<text x="101" y="110.4">1</text>
<text x="102.1" y="110.4">2</text>
<text x="103.3" y="110.4">3</text>
<text x="104.4" y="110.4">4</text>
<text x="106.8" y="109">100PF</text>
<text x="110.1" y="110.4">1</text>
<text x="111.3" y="110.4">2</text>
<text x="112.4" y="110.4">3</text>
<text x="113.5" y="110.4">4</text>
<text x="116.6" y="110.9">100PF</text>
<text x="117.1" y="110.1">C211</text>
<text x="117.4" y="111.8">50V</text>
<text x="15.5" y="119.5">AVLC 14S 02 050</text>
<text x="15.5" y="114.4">BL_DIM</text>
<text x="20.5" y="118.6">V207</text>
<text x="151.8" y="120">Engineer</text>
<text x=".8" y="122.3">F</text>
<text x="17.4" y="120.3">14V,10A</text>
<text x="151.4" y="124.4">R&amp;D CHK</text>
<text x="151.7" y="122.2">Drawn by</text>
<text x="162.8" y="124.8">TITLE:</text>
<text x="186.7" y="124.4">Size</text>
<text x="187" y="125.6">A3</text>
<text x="190.1" y="122.3">F</text>
<text x="111.2" y="131.3">Changed by</text>
<text x="122.8" y="131.3">Date Changed</text>
<text x="143.2" y="131.3">Time Changed</text>
<text x="151.3" y="131.3">QA CHK</text>
<text x="151.7" y="129">MFG ENGR CHK</text>
<text x="151.8" y="126.7">DOC CTRL CHK</text>
<text x="162.6" y="131.3">REV</text>
<text x="167.5" y="131.3">Drawing Number</text>
<text x="178.7" y="131.6">Sheet</text>
<text x="182" y="131.7">2</text>
<text x="184.3" y="131.6">of</text>
<text x="186.5" y="131.7">9</text>
<text x="14.1" y="134.1">1</text>
<text x="37.3" y="134.1">2</text>
<text x="60.6" y="134.1">3</text>
<text x="83.9" y="134.1">4</text>
<text x="107.1" y="134.1">5</text>
<text x="110.6" y="132.3">user8</text>
<text x="130.4" y="134.1">6</text>
<text x="142.8" y="132.3">3:09:54 pm</text>
<text x="153.7" y="134.1">7</text>
<text x="163" y="132.2">2.4</text>
<text x="176.9" y="134.1">8</text>
</g>
</svg>
